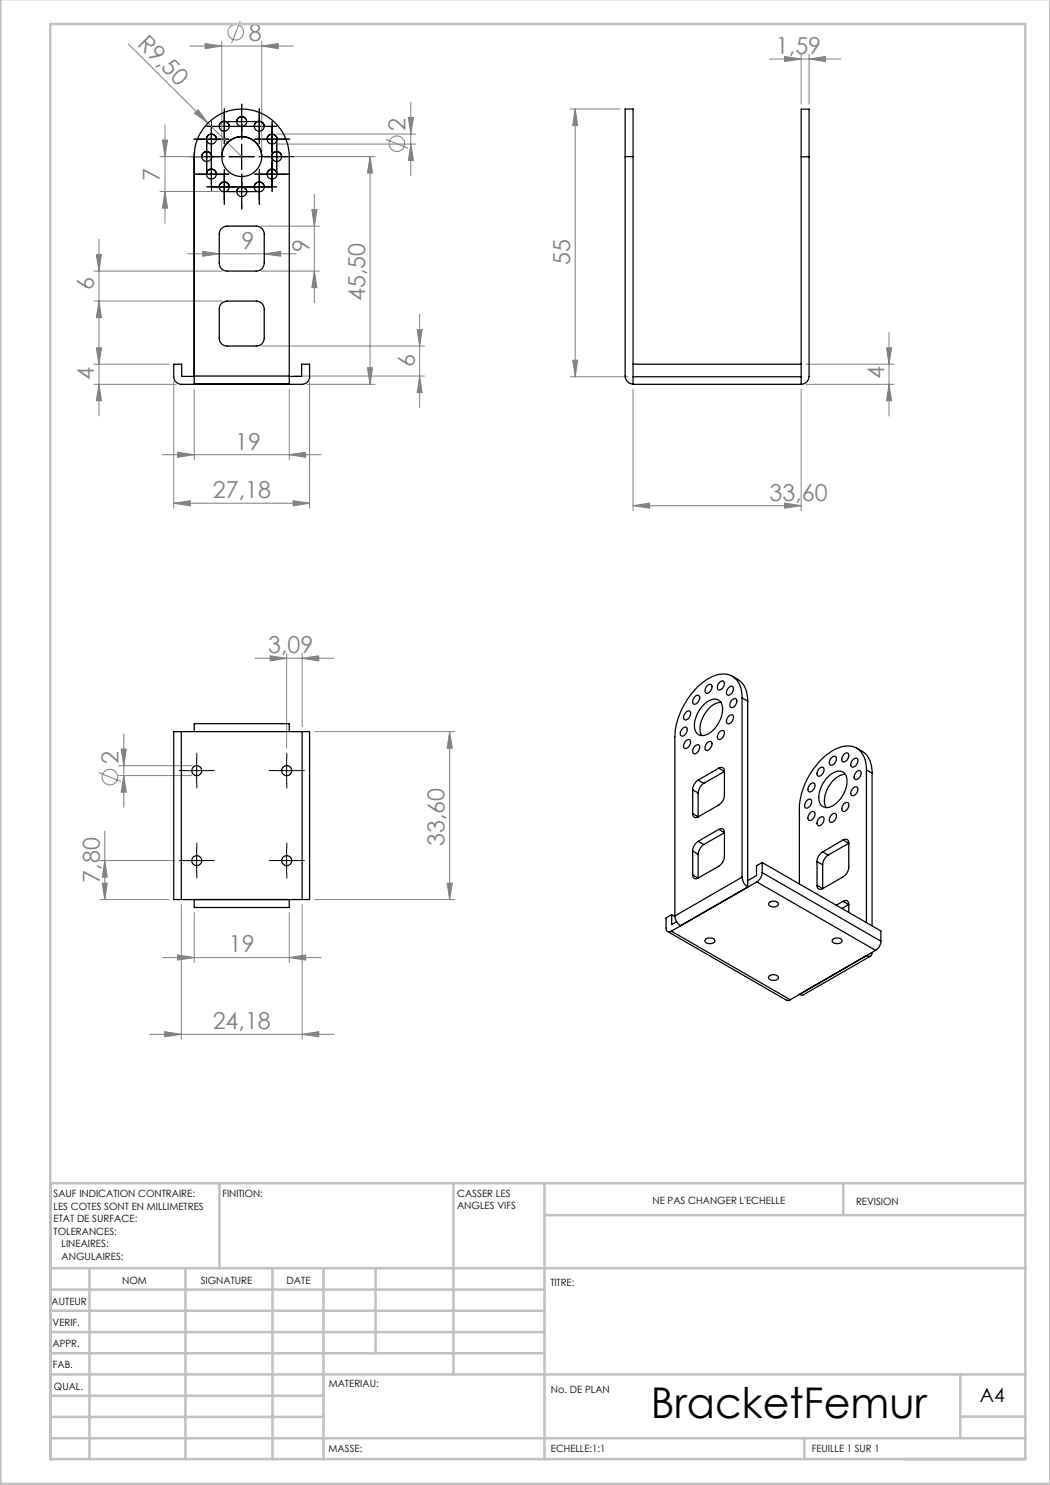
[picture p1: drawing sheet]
<svg xmlns="http://www.w3.org/2000/svg" width="210mm" height="297mm" viewBox="0 0 210 297" stroke-linecap="round" stroke-linejoin="round" font-family="sans-serif">
<g fill="none" stroke="#808080" stroke-width=".2">
<path d="M25.6 8.8l16 15.8M38 9.2h20.7M41 8.7l3.3 .5-3.3 .5zM44.3 8.2v22.1M48 4.2l-1.7 4.5M52.4 9.2l3.2-.5v1zM52.4 8.2v22.1M153.9 11.8h14.3M156.9 11.3l3.3 .5-3.3 .5zM160.2 10.8v10M161.8 11.8l3.3-.5v1zM161.8 10.8v10"/>
<path d="M32 38.3h11.9M32 31.3h8.9M32.5 28h1l-.5 3.3zM33 38.3l.5 3.3h-1zM33 25v19.7M38.9 22.6l.7-.7 2 2.7zM41.6 24.6l6.7 6.7M55.4 26.8h27.8M55.4 28.8h27.8M58.8 31.3h16.2M62.9 38.9v21.7M74 31.3l.5 3.3h-1z"/>
<path d="M74 31.3v45.6M77.2 27.9l4.4 1.7M81.7 23.5h1l-.5 3.3zM82.2 28.8l.5 3.3h-1zM82.2 20.5v14.7M114.1 21.8h9.9M115 21.8l.5 3.3h-1zM115 21.8v53.5M18.8 54.2h25.6M19.3 50.9h1l-.5 3.3zM19.8 47.9v35.3M37.5 50.8h21.7"/>
<path d="M40.5 50.3l3.4 .5-3.4 .5zM52.2 54.2h11.7M52.2 45.2h11.7M52.8 50.8l3.3-.5v1zM62.4 41.9h1l-.5 3.3zM62.9 54.2l.5 3.3h-1zM18.8 60.2h25.6M18.8 76.9h16.4M18.8 72.8h15M19.3 69.6h1l-.5 3.2zM19.8 60.2l.5 3.3h-1zM19.8 76.9l.5 3.2h-1z"/>
<path d="M34.7 76.3v25.4M38.8 77.8v14.2M52.2 69.2h32.7M57.9 77.9v14.1M58.8 75.2h26.1M61.4 76.9h13.6M61.9 76.3v25.4M73.5 73.6h1l-.5 3.3zM83.4 65.9h1l-.5 3.3zM83.9 75.2l.5 3.3h-1zM83.9 62.9v18.7M114.1 75.3h11.5"/>
<path d="M114.5 72h1l-.5 3.3zM126.6 77.9v24.2M160.2 77.9v24.2M161.2 76.9h17.6M161.2 72.8h17.6M177.3 69.6h1l-.5 3.2zM177.8 76.9l.5 3.2h-1zM177.8 66.5v16.7M32.5 90.9h31.7M35.5 90.4l3.3 .5-3.3 .6zM57.9 90.9l3.2-.5v1.1zM34.7 100.6l3.4-.4v1z"/>
<path d="M34.7 100.6h27.2M58.6 100.2l3.3 .4-3.3 .6zM126.6 101.1l3.3-.5v1zM126.6 101.1h33.6M156.9 100.6l3.3 .5-3.3 .5zM51 131.7h15.8M54 131.2l3.3 .5-3.3 .5zM57.3 130.7v18.9M60.4 131.7l3.3-.5v1zM60.4 130.7v14.6M19.8 154.5l4.4 1.8M23.7 153.1h14.6"/>
<path d="M23.7 155.1h14.6M24.2 149.8h1.1l-.5 3.3zM24.8 146.8v14.7M24.8 155.1l.5 3.3h-1.1zM62.9 146.3h28M89.9 146.3l.6 3.3h-1.1zM89.9 146.3v33.6M20 179.9h13.8M20 172.1h14.9M20.5 176.6h.9l-.4 3.3zM21 172.1l.4 3.3h-.9zM21 166.2v13.7"/>
<path d="M62.9 179.9h28M89.4 176.6h1.1l-.6 3.3zM32.5 191.5h31.7M35.5 191l3.3 .5-3.3 .5zM36.3 180.9v27M38.8 182.5v10M57.9 191.5l3.2-.5v1zM57.9 182.5v10M60.4 180.9v27M29.9 206.9h36.9M32.9 206.3l3.4 .6-3.4 .5zM60.4 206.9l3.3-.6v1.1z"/>
<circle cx="47.2" cy="6.4" r="1.55"/>
<circle cx="79.4" cy="28.8" r="1.56"/>
<circle cx="22" cy="155.4" r="1.55"/>
</g>
<g fill="none" stroke="#000" stroke-width=".2" stroke-dasharray="30.5 1.3 1.3 1.3">
<path d="M38.9 31.3h-1M39.8 27.8h-1M39.8 34.8h-1M41.4 28.8v-1M41.4 33.8v1M42.3 25.3v-1M42.3 30.3v1M42.3 32.3v-1M42.3 37.3v1M42.4 25.3h-1M42.4 37.4h-1M42.4 25.2h-1"/>
<path d="M43.4 31.3h-1.5M43.9 31.3h1M44.8 27.8h1M44.8 34.8h1M44.9 22.8v-1M44.9 27.8v1M44.9 34.9v-1M44.9 39.9v1M44.9 22.7v-1M44.9 27.7v1M45.9 38.3h-1M45.9 24.3h-1"/>
<path d="M47.4 25.3h1M47.4 37.4h1M47.4 25.2h1M48.4 26.3v-1.5M48.4 36.3v1.5M48.4 35.8v-1M48.4 21.8v-1M48.4 26.8v1M49.4 37.4h-1M49.4 25.3h-1M49.4 25.2h-1M50.9 38.3h1"/>
<path d="M50.9 24.3h1M51.9 34.9v-1M51.9 39.9v1M51.9 22.8v-1M51.9 27.8v1M51.9 22.7v-1M51.9 27.7v1M51.9 34.8h-1M51.9 27.8h-1M52.9 31.3h-1M53.4 31.3h1.5M54.4 37.4h1"/>
<path d="M54.4 25.3h1M54.4 25.2h1M54.4 32.3v-1M54.4 37.3v1M54.4 25.3v-1M54.4 30.3v1M55.4 28.8v-1M55.4 33.8v1M56.9 34.8h1M56.9 27.8h1M57.9 31.3h1M48.4 40.8v1"/>
<path d="M36.9 154.1h-1M39.4 151.6v-1M39.4 156.6v1M41.9 154.1h1M54.9 154.1h-1M57.4 151.6v-1M57.4 156.6v1M59.9 154.1h1M36.9 172.1h-1M39.4 169.6v-1M39.4 174.6v1M41.9 172.1h1"/>
<path d="M54.9 172.1h-1M57.4 169.6v-1M57.4 174.6v1M59.9 172.1h1"/>
</g>
<g fill="none" stroke="#000" stroke-width=".2">
<path d="M38.8 31.4h5.1M38.8 31.3h5.1M39.8 34.9h5M39.8 27.9h5M39.8 34.8h5M39.8 27.8h5M41.3 28.8v5.1M42.3 25.3v5.1M42.3 32.3v5.1M42.3 37.4h5M42.3 25.3h5M44.8 22.8v5"/>
<path d="M44.8 34.9v5M45.8 31.4h5M45.8 38.3h5M45.8 24.3h5M45.8 31.3h5M48.3 21.8v5M48.3 28.8v5.1M48.3 35.8v5M49.4 37.4h4.9M49.4 25.3h4.9M51.8 22.8v5M51.8 34.9v5"/>
<path d="M51.9 22.8v5M51.9 34.9v5M51.9 34.9h5M51.9 27.9h5M51.9 34.8h5M51.9 27.8h5M52.8 31.4h5.1M52.8 31.3h5.1M54.4 25.3v5.1M54.4 32.3v5.1M55.4 28.8v5.1M36.8 154.1h5"/>
<path d="M39.3 151.6v5M54.9 154.1h4.9M57.3 151.6v5M36.8 172.1h5M39.3 169.6v5M54.9 172.1h4.9M57.3 169.6v5"/>
</g>
<g fill="none" stroke="#c0c0c0" stroke-width=".5">
<path d="M.1 -.1v296.9h209.9v-296.9M10.1 4.8h195v287h-195zM43.9 236.6v17M90.7 236.6v38.3M108.9 236.6v55.3M168.7 236.6v6.3M205.1 236.6h-195v55.3M10.1 253.6h195M10.1 257.9h98.8M17.9 253.6v38.3M37.1 253.6v38.3M54.5 253.6v38.3"/>
<path d="M64.7 253.6v38.3M75.1 253.6v17M108.9 243h96.2M10.1 270.6h98.8M10.1 266.4h98.8M10.1 262.1h98.8M10.1 279.1h54.6M10.1 274.9h195M192.1 274.8v12.7M10.1 287.7h195M10.1 283.4h54.6M160.9 287.5v4.3"/>
<path d="M192.1 283.3h13"/>
</g>
<g fill="#808080">
<path d="M38.9 22.6l.7-.7 2 2.7z"/>
<path d="M58.6 100.2l3.3 .4-3.3 .6zM34.7 100.6l3.4-.4v1zM60.4 131.7l3.3-.5v1zM54 131.2l3.3 .5-3.3 .5zM57.9 191.5l3.2-.5v1zM35.5 191l3.3 .5-3.3 .5z"/>
<path d="M35.5 90.4l3.3 .5-3.3 .6zM57.9 90.9l3.2-.5v1.1zM41 8.7l3.3 .5-3.3 .5zM52.4 9.2l3.2-.5v1zM32.9 206.3l3.4 .6-3.4 .5zM60.4 206.9l3.3-.6v1.1z"/>
<path d="M40.5 50.3l3.4 .5-3.4 .5zM52.8 50.8l3.3-.5v1z"/>
<path d="M62.9 54.2l.5 3.3h-1zM62.4 41.9h1l-.5 3.3zM33 38.3l.5 3.3h-1zM32.5 28h1l-.5 3.3zM19.8 76.9l.5 3.2h-1zM19.3 69.6h1l-.5 3.2zM20.5 176.6h.9l-.4 3.3zM21 172.1l.4 3.3h-.9z"/>
<path d="M81.7 23.5h1l-.5 3.3zM82.2 28.8l.5 3.3h-1zM74 31.3l.5 3.3h-1zM73.5 73.6h1l-.5 3.3zM19.3 50.9h1l-.5 3.3zM19.8 60.2l.5 3.3h-1zM83.4 65.9h1l-.5 3.3zM83.9 75.2l.5 3.3h-1zM177.3 69.6h1l-.5 3.2zM177.8 76.9l.5 3.2h-1zM115 21.8l.5 3.3h-1zM114.5 72h1l-.5 3.3zM89.9 146.3l.6 3.3h-1.1zM89.4 176.6h1.1l-.6 3.3zM24.2 149.8h1.1l-.5 3.3zM24.8 155.1l.5 3.3h-1.1z"/>
<path d="M156.9 11.3l3.3 .5-3.3 .5zM161.8 11.8l3.3-.5v1zM126.6 101.1l3.3-.5v1zM156.9 100.6l3.3 .5-3.3 .5z"/>
</g>
<g fill="none" stroke="#000" stroke-width=".25">
<path d="M38.9 30.3l-.1 1.1M40.4 31.3a.99 .99 0 0 1 1-.9 .99 .99 0 0 1 .9 1M41.3 27.8a1.01 1.01 0 0 1 1-1 1.01 1.01 0 0 1 1 1.1M41.3 34.8a1.01 1.01 0 0 1 1-.9 1.01 1.01 0 0 1 1 1M43.9 37.4a.99 .99 0 0 1 1-1 .99 .99 0 0 1 .9 1.1M43.9 25.2a.99 .99 0 0 1 1-.9 .99 .99 0 0 1 .9 1M44.3 31.1a4 4 0 0 1 4.2-3.8 4 4 0 0 1 3.8 4.2M47.3 38.3a1.01 1.01 0 0 1 1.1-.9 1.01 1.01 0 0 1 1 1M47.3 24.3a1.01 1.01 0 0 1 1.1-.9 1.01 1.01 0 0 1 1 1M50.8 25.2a1.01 1.01 0 0 1 1.1-.9 1.01 1.01 0 0 1 .9 1M50.8 37.4a1.01 1.01 0 0 1 1.1-1 1.01 1.01 0 0 1 .9 1.1M53.4 34.8a.99 .99 0 0 1 1.1-.9 .99 .99 0 0 1 .9 1"/>
<path d="M53.4 27.8a.99 .99 0 0 1 1.1-1 .99 .99 0 0 1 .9 1.1M54.3 31.3a1.01 1.01 0 0 1 1.1-.9 1.01 1.01 0 0 1 .9 1M125 31.3v43.9a1.63 1.63 0 0 0 1.6 1.6M125 31.3v-9.5h1.6v9.5M125 31.3h1.6M126.6 31.3v44M160.2 31.4v-9.6h1.6v9.6M160.2 31.4v43.9M160.2 31.4h1.6M161.8 31.4v43.9a1.63 1.63 0 0 1-1.6 1.6M44.3 45.7l.5-.4 .6-.1h5.9a1.57 1.57 0 0 1 1.5 1.6v5.8a1.57 1.57 0 0 1-1.5 1.6h-5.9a1.57 1.57 0 0 1-1.5-1.6v-5.8l.1-.6zM38.8 75.2h19.1v1.6h-19.1z"/>
<path d="M44.3 60.7l1.1-.5h5.9a1.57 1.57 0 0 1 1.5 1.6v5.8a1.57 1.57 0 0 1-1.5 1.6h-5.9a1.57 1.57 0 0 1-1.5-1.6v-5.8l.1-.6zM57.9 75.2v-43.9a9.5 9.5 0 0 0-9.6-9.5 9.5 9.5 0 0 0-9.5 9.5v44h-2.5v-2.5h-1.6v2.5a1.57 1.57 0 0 0 1.6 1.6h24.1a1.51 1.51 0 0 0 1.5-1.6v-2.5h-1.6v2.5h-2.4M126.6 75.3v1.6h33.6M126.6 72.8h33.6M126.6 75.3h33.6M160.2 75.3v1.6M138.9 139.4a.56 .56 0 0 1 .8-.3 .56 .56 0 0 1 .2 .8 .86 .86 0 0 1-1.3 .8l-.1-.5zM141.5 137.1a.54 .54 0 0 1 .8-.1 .54 .54 0 0 1 0 .8 1 1 0 0 1-1.2 .8 1.14 1.14 0 0 1 .4-1.5zM143.9 136.5a.56 .56 0 0 1 .8-.3 .56 .56 0 0 1 .1 .9 .86 .86 0 0 1-1.3 .7v-.5zM145.7 137.6a.55 .55 0 0 1 .8-.3 .55 .55 0 0 1 .1 .8 .83 .83 0 0 1-1.3 .7v-.7zM146.4 135.3a4.7 4.7 0 0 1 3.1 4.9M148.4 139.6a4.4 4.4 0 0 0-2.8-4.7 7 7 0 0 0-6.1 2.5 15.3 15.3 0 0 0-4.5 10v35.8"/>
<path d="M148.4 139.6l1.1 .6M148.4 139.6v35.8M36.3 146.3h-1.6v33.6h1.6M36.3 146.3v33.6M36.3 146.3h24.1M38.8 146.3v-1.6h19.1v1.6M60.4 146.3h1.5v33.6h-1.5M60.4 146.3v33.6M136.6 145.6a.49 .49 0 0 1 .6-.1 .49 .49 0 0 1 .2 .6 1.02 1.02 0 0 1-1.2 1 1.14 1.14 0 0 1 .4-1.5zM137.3 148.1a.53 .53 0 0 1 .7-.1 .53 .53 0 0 1 0 .8 .86 .86 0 0 1-1.2 .7 1.33 1.33 0 0 1 .5-1.4zM137.3 142.4a.53 .53 0 0 1 .7-.1 .53 .53 0 0 1 0 .8 .86 .86 0 0 1-1.2 .7 1.33 1.33 0 0 1 .5-1.4zM138.5 158v4.7"/>
<path d="M138.5 158l1.1 .6M139.1 149.2a.53 .53 0 0 1 .7-.1 .53 .53 0 0 1 .1 .7 .99 .99 0 0 1-1.2 .9 1.14 1.14 0 0 1 .4-1.5zM139.6 156a2.37 2.37 0 0 0-1.1 2M139.6 158.6v4.8M139.6 156l1.2 .7M140.8 140.9a2.42 2.42 0 0 1 3.1-.7 3.5 3.5 0 0 1 0 4 4.4 4.4 0 0 1-3.7 2.9 1.94 1.94 0 0 1-1.3-2.4 6.4 6.4 0 0 1 1.9-3.8zM140.8 156.7a2.69 2.69 0 0 0-1.2 1.9M141.4 148.6a.56 .56 0 0 1 .8-.3 .56 .56 0 0 1 .1 .9 1 1 0 0 1-1.2 .8 1.09 1.09 0 0 1 .3-1.4zM143.8 153.6a.69 .69 0 0 1 .8 0 .69 .69 0 0 1 .3 .7M143.8 153.6l-4.2 2.4M143.8 153.6l1.1 .7M143.9 146.4a.52 .52 0 0 1 .5-.3 .52 .52 0 0 1 .5 .5 1.11 1.11 0 0 1-1.3 1.2 1.09 1.09 0 0 1 .3-1.4z"/>
<path d="M144.2 140.5a4.7 4.7 0 0 0-3.8 3.3 3.6 3.6 0 0 0-.1 3.3M144.9 154.3v4.7a2.42 2.42 0 0 1-1.1 2l-4.2 2.4M144.9 154.3l-4.1 2.4M145.7 143.3a.55 .55 0 0 1 .8-.3 .55 .55 0 0 1 .1 .8 .83 .83 0 0 1-1.3 .8v-.7zM146.3 140a.56 .56 0 0 1 .9-.2 .56 .56 0 0 1 .1 .8 .83 .83 0 0 1-1.3 .7v-.7zM149.5 140.2v37.2a2.42 2.42 0 0 1-1.1-2M162 156.9a.56 .56 0 0 1 .8-.3 .56 .56 0 0 1 .1 .9 .9 .9 0 0 1-1.3 .7v-.7zM163.9 153.6a.54 .54 0 0 1 .8 0 .54 .54 0 0 1 0 .7 1.06 1.06 0 0 1-1.2 .9 1.18 1.18 0 0 1 .4-1.6zM165.3 155.6a2.68 2.68 0 0 1 3.5-1.1 3.7 3.7 0 0 1 0 4.1 4.8 4.8 0 0 1-3.5 2.9 1.69 1.69 0 0 1-1.5-2 6.1 6.1 0 0 1 1.5-3.9zM166.3 151.6a.56 .56 0 0 1 .8-.3 .56 .56 0 0 1 .1 .8 .86 .86 0 0 1-1.3 .8v-.5zM168.7 150.9a.56 .56 0 0 1 .9-.3 .56 .56 0 0 1 .1 .9 .86 .86 0 0 1-1.3 .7v-.7zM169.1 154.9a5.1 5.1 0 0 0-4.1 4.5l-.1 1.1 .3 1"/>
<path d="M170.6 157.7a.56 .56 0 0 1 .8-.3 .56 .56 0 0 1 .1 .9 .86 .86 0 0 1-1.3 .7v-.7zM170.6 152a.56 .56 0 0 1 .8-.3 .56 .56 0 0 1 .1 .8 .86 .86 0 0 1-1.3 .7v-.7zM171.2 154.4a.55 .55 0 0 1 .8-.2 .55 .55 0 0 1 .2 .8 .86 .86 0 0 1-1.3 .7v-.7zM171.3 149.6a4.9 4.9 0 0 1 3.1 5.1M173.3 154a4.4 4.4 0 0 0-2.8-4.7 6.7 6.7 0 0 0-5.6 2 14.9 14.9 0 0 0-5 10.4v15.1M173.3 154l1.1 .7M173.3 154v30.5M174.4 154.7v30.5M36.3 179.9h24.1M38.8 179.9v1.6h19.1v-1.6M138.5 162.7a.67 .67 0 0 0 .4 .7 .67 .67 0 0 0 .7 0M138.5 175a.67 .67 0 0 0 .4 .7 .67 .67 0 0 0 .7-.1"/>
<path d="M138.5 170.2v4.8M138.5 175l1.1 .6M138.5 170.2l1.1 .6M138.5 162.7l1.1 .7M139.6 168.3a2.51 2.51 0 0 0-1.1 1.9M139.6 168.3l1.2 .6M139.6 170.8v4.8M140.8 168.9a2.69 2.69 0 0 0-1.2 1.9M143.8 165.9a.69 .69 0 0 1 .8-.1 .69 .69 0 0 1 .3 .7M143.8 165.9l-4.2 2.4M143.8 165.9l1.1 .6M144.9 166.5v4.8a2.42 2.42 0 0 1-1.1 1.9l-4.2 2.4"/>
<path d="M144.9 166.5l-4.1 2.4M148.4 175.4l-13.4 7.8M151.4 176.4l-17.1 9.8M151.4 176.4l23.7 13.7M152.4 174.5a2.48 2.48 0 0 1-1 1.9M152.4 172.5l-1.1 .6v2l-1.8 1M152.4 172.5v2M152.4 174.5l23.8 13.7M152.4 172.5l23.8 13.7v2M161.5 160a.54 .54 0 0 1 .7 0 .54 .54 0 0 1 .1 .7 .86 .86 0 0 1-1.3 .8 1.39 1.39 0 0 1 .5-1.5zM162 162.6a.56 .56 0 0 1 .8-.3 .56 .56 0 0 1 .1 .9 .9 .9 0 0 1-1.3 .7v-.7zM163.4 177.1a.69 .69 0 0 0 .3 .7 .69 .69 0 0 0 .8-.1"/>
<path d="M163.4 172.3v4.8M163.4 177.1l1.1 .6M163.4 172.3l1.1 .7M163.9 163.5a.49 .49 0 0 1 .7-.1 .49 .49 0 0 1 .2 .6 1.02 1.02 0 0 1-1.3 1.1 1.14 1.14 0 0 1 .4-1.6zM164.5 170.4a2.42 2.42 0 0 0-1.1 1.9M164.5 170.4l1.1 .6M164.5 173v4.7M165.6 171a2.51 2.51 0 0 0-1.1 2M166.3 163a.56 .56 0 0 1 .8-.3 .56 .56 0 0 1 .1 .9 .86 .86 0 0 1-1.3 .7v-.5zM168.6 168a.69 .69 0 0 1 .8-.1 .69 .69 0 0 1 .4 .8M168.6 168l-4.1 2.4M168.6 168l1.2 .7"/>
<path d="M168.7 160.8a.56 .56 0 0 1 .9-.3 .56 .56 0 0 1 .1 .9 .83 .83 0 0 1-1.3 .7v-.7zM169.8 168.7v4.7a2.42 2.42 0 0 1-1.2 2l-4.1 2.3M169.8 168.7l-4.2 2.3M133.5 186.3l23.8 13.7 .3 .1 .4-.1M134.3 186.2l23.7 13.8M134.3 182.9l-1.1 .7v2a.65 .65 0 0 0 .3 .7 .65 .65 0 0 0 .8-.1M134.3 182.9v2l1-.6M134.3 182.9l.7 .4M135 183.2a2.53 2.53 0 0 0 1.1 1.9M141 188a1.32 1.32 0 0 1 2 .1 1.08 1.08 0 0 1-1.7 .5l-.3-.4zM153.8 195.2a1.34 1.34 0 0 1 1.9 .2 1.09 1.09 0 0 1-1.7 .5l-.3-.3zM153.8 180.5a1.14 1.14 0 0 1 1.9 .4 1.12 1.12 0 0 1-2-.1z"/>
<path d="M166.6 187.9a1.34 1.34 0 0 1 1.8 .2 1.06 1.06 0 0 1-1.7 .5l-.3-.4zM168.6 180.3a.67 .67 0 0 1 .8-.1 .67 .67 0 0 1 .4 .7M168.6 180.3l-1.3 .7M168.6 180.3l1.2 .6M169.8 180.9v1.6M169.8 180.9l-1.4 .8M174.1 191.2l-13.4 7.8h-.4l-.4-.1M174.4 190.5a.67 .67 0 0 1-.3 .7 .67 .67 0 0 1-.8-.1M175.1 190.1l-17.1 9.9M176.2 188.2a2.11 2.11 0 0 1-1.1 1.9"/>
<circle cx="41.3" cy="31.3" r="1"/>
<circle cx="42.3" cy="34.8" r="1"/>
<circle cx="42.3" cy="27.8" r="1"/>
<circle cx="44.8" cy="25.2" r="1"/>
<circle cx="44.8" cy="37.4" r="1"/>
<circle cx="48.3" cy="31.3" r="4"/>
<circle cx="48.4" cy="24.3" r=".99"/>
<circle cx="48.4" cy="38.3" r=".99"/>
<circle cx="51.8" cy="25.2" r="1"/>
<circle cx="51.8" cy="37.4" r="1"/>
<circle cx="54.4" cy="34.8" r="1"/>
<circle cx="54.4" cy="27.8" r="1"/>
<circle cx="55.3" cy="31.3" r="1"/>
<circle cx="39.3" cy="154.1" r="1"/>
<circle cx="57.3" cy="154.1" r="1"/>
<circle cx="39.4" cy="172.1" r="1"/>
<circle cx="57.3" cy="172.1" r="1"/>
</g>
<text font-size="8.5" x="130.1" y="283.5">BracketFemur</text>
<g font-size="4.7" fill="#808080">
<text x="27.3" y="9" transform="rotate(45 27.3 9)">R9,50</text>
<text x="49.7" y="8.1">8</text>
<text x="155.2" y="10.8">1,59</text>
<text x="81.1" y="26.2" transform="rotate(-90 81.1 26.2)">2</text>
<text x="32" y="36.2" transform="rotate(-90 32 36.2)">7</text>
<text x="48.3" y="49.7">9</text>
<text x="61.9" y="50.3" transform="rotate(-90 61.9 50.3)">9</text>
<text x="114" y="53" transform="rotate(-90 114 53)">55</text>
<text x="18.8" y="58.1" transform="rotate(-90 18.8 58.1)">6</text>
<text x="73" y="60.2" transform="rotate(-90 73 60.2)">45,50</text>
<text x="18.8" y="75.9" transform="rotate(-90 18.8 75.9)">4</text>
<text x="82.9" y="73.5" transform="rotate(-90 82.9 73.5)">6</text>
<text x="176.8" y="75.8" transform="rotate(-90 176.8 75.8)">4</text>
<text x="47" y="89.9">19</text>
<text x="42.6" y="99.6">27,18</text>
<text x="153.9" y="100.1">33,60</text>
<text x="53.6" y="130.6">3,09</text>
<text x="23.7" y="152.8" transform="rotate(-90 23.7 152.8)">2</text>
<text x="88.9" y="169.2" transform="rotate(-90 88.9 169.2)">33,60</text>
<text x="20" y="176.5" transform="rotate(-90 20 176.5)">7,80</text>
<text x="45.8" y="190.5">19</text>
<text x="42.5" y="205.8">24,18</text>
</g>
<text font-size="3.9" x="196" y="280.4">A4</text>
<g font-size="2">
<text x="10.7" y="239.5">SAUF INDICATION CONTRAIRE:</text>
<text x="44.5" y="239.5">FINITION:</text>
<text x="91.4" y="239.4">CASSER LES</text>
<text x="10.7" y="242">LES COTES SONT EN MILLIMETRES</text>
<text x="10.7" y="244.5">ETAT DE SURFACE:</text>
<text x="91.4" y="241.9">ANGLES VIFS</text>
<text x="130.5" y="240.8">NE PAS CHANGER L'ECHELLE</text>
<text x="171.2" y="241">REVISION</text>
<text x="10.7" y="247">TOLERANCES:</text>
<text x="12.3" y="249.5">LINEAIRES:</text>
<text x="12.3" y="252">ANGULAIRES:</text>
<text x="24.4" y="256.9">NOM</text>
<text x="40.1" y="256.8">SIGNATURE</text>
<text x="57.3" y="256.8">DATE</text>
<text x="110.1" y="257.1">TITRE:</text>
<text x="10.3" y="260.9">AUTEUR</text>
<text x="10.5" y="269.3">APPR.</text>
<text x="10.5" y="265.2">VERIF.</text>
<text x="10.6" y="273.6">FAB.</text>
<text x="10.8" y="278">QUAL.</text>
<text x="65.8" y="277.4">MATERIAU:</text>
<text x="110.2" y="278.5">No. DE PLAN</text>
<text x="65.7" y="290.4">MASSE:</text>
<text x="110.2" y="290.5">ECHELLE:1:1</text>
<text x="162.4" y="290.4">FEUILLE 1 SUR 1</text>
</g>
</svg>
